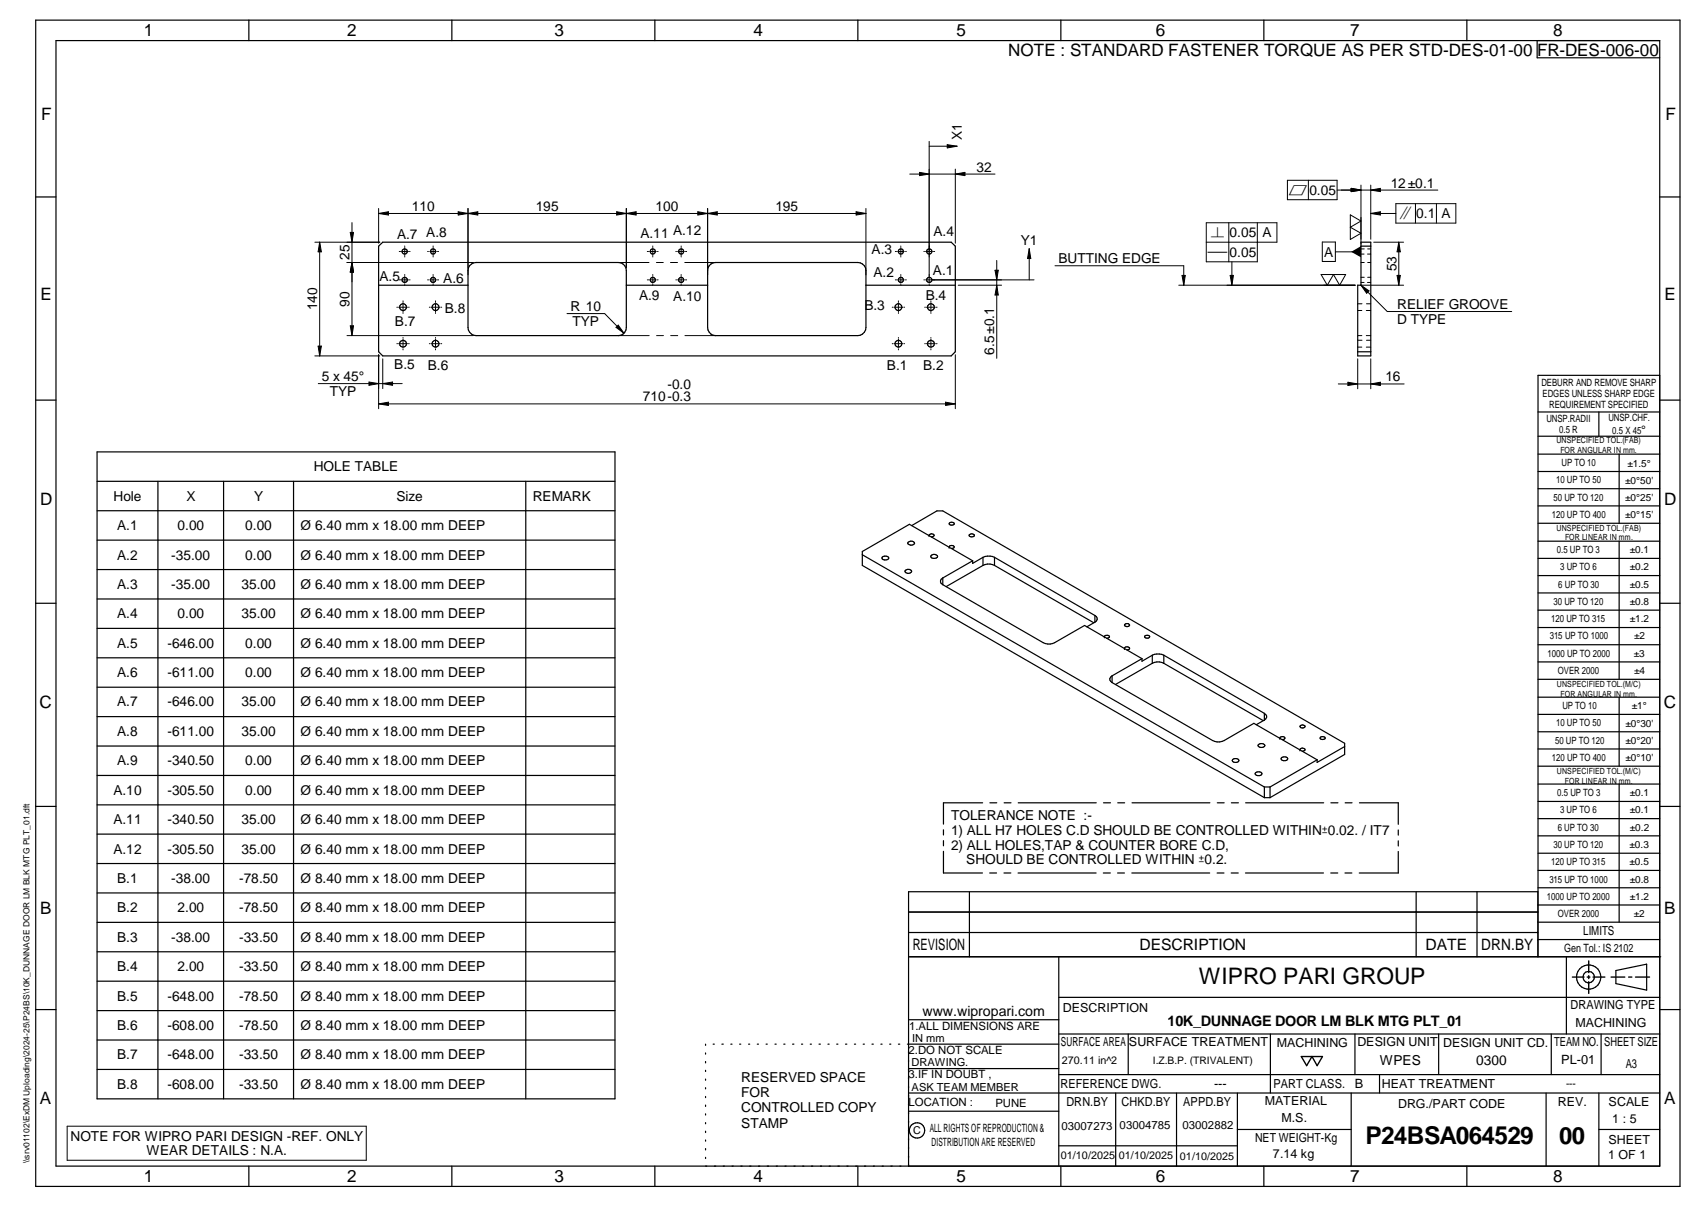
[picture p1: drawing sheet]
<svg xmlns="http://www.w3.org/2000/svg" width="420mm" height="297mm" viewBox="0 0 420 297" stroke-linecap="round" stroke-linejoin="round" font-family="sans-serif">
<g fill="none" stroke="#000" stroke-width=".3">
<path d="M8.8 5h405v287h-405zM13.8 10h395v277h-395zM61.3 5v5M111.3 5v5M161.3 5v5M211.3 5v5M261.3 5v5M311.3 5v5M361.3 5v5M378.6 10v4.2h30.2M8.8 48.5h5M335.2 59.6h2.4v28h-3.2v-17.4h.8z"/>
<path d="M408.8 48.5h5M93.2 70.2h22.1M93.2 60.6l1.1-1h140l1 1v26l-1 1h-140l-1.1-1zM115.6 65.4l1.1-.7 .6-.1h35a1.97 1.97 0 0 1 2 2v14a2.03 2.03 0 0 1-2 2h-35a2.03 2.03 0 0 1-2-2v-14zM154.3 70.2h20M175.1 65l1.2-.4h35a2.03 2.03 0 0 1 2 2v14a2.03 2.03 0 0 1-2 2h-35a1.97 1.97 0 0 1-2-2v-14l.1-.6zM213.3 70.2h22M335.2 60.6h2.4M8.8 98.5h5M334.4 86.6h3.2M408.8 92.4h-30v143.1M408.8 98.5h5"/>
<path d="M23.9 118.4h127.6M23.9 111.2h127.6v159.2h-127.6zM38.9 118.4v152M55.1 118.4v152M72.3 118.4v152M129.5 118.4v152M378.8 101.4h30M378.8 107.4h30M378.8 111.8h30M378.8 116h30M393.8 101.4v6M398.8 111.8v17"/>
<path d="M23.9 125.7h127.6M23.9 132.9h127.6M212.4 136.5l99 57.2M217.3 137.1l.5-.2a.68 .68 0 0 1 1 .6l-.6 .3a.78 .78 0 0 1-1-.5zM223.6 133.5a.98 .98 0 0 1 1.6 .2 .98 .98 0 0 1-1.6 0zM224.6 129.3l6.1-3.6h1.5l99 57.2v2.8l-18.4 10.6M228.8 131.7a.7 .7 0 0 1 .6-.3 .7 .7 0 0 1 .7 .4l-.7 .3M228.8 131.8h.1M229.3 136.7a1 1 0 0 1 1.6 .2 .99 .99 0 0 1-1.7 0zM233.8 134.7h.1M233.8 134.6a.72 .72 0 0 1 1.2 0l-.4 .4h-.3M233.8 128.7l.2-.1a.73 .73 0 0 1 1 .3 .76 .76 0 0 1-1.2 0z"/>
<path d="M238.7 131.6a.8 .8 0 0 1 1.3 .1 .76 .76 0 0 1-1.3 0zM239.6 138l-15.6-9-11.6 6.7v3.4l99 57.2M239.6 138l-7.4 4.2M242.1 137.2l-2.5 1.4v-.6M242.1 139.1l-9.1 5.3M242.1 137.2v1.9M242.1 139.1a3 3 0 0 1 2.8 0M244.9 137.2v1.9M244.9 139.1l24.5 14.1M244.9 137.2a3.4 3.4 0 0 0-2.8 0M244.9 137.2l24.8 14.3M378.8 120.3h30"/>
<path d="M378.8 124.5h30M378.8 128.8h30M378.8 133.2h30M378.8 137.4h30M398.8 133.2v34M8.8 148.5h5M23.9 140.2h127.6M23.9 147.4h127.6M23.9 154.6h127.6M223 140.4a1.01 1.01 0 0 1 1.5 .2 .91 .91 0 0 1-.8 .5 .91 .91 0 0 1-.8-.5zM232.2 142.2a.88 .88 0 0 0-.6 .9 .88 .88 0 0 0 .6 .8M232.2 142.2v1.7"/>
<path d="M232.2 143.9l24.7 14.3a3 3 0 0 0 2.8 0l7.4-4.3 14.2 8.2M269.7 151.5v1.6M269.7 151.5a.88 .88 0 0 1 .5 .8 .88 .88 0 0 1-.5 .8M269.7 153.1l-2 1.2M272 156.7h.1M272 156.7a.74 .74 0 0 1 1.3 0l-.7 .4M276.9 159.6h.1M276.9 159.6a.7 .7 0 0 1 .7-.4 .7 .7 0 0 1 .6 .4l-.7 .3M277 153.7a.76 .76 0 0 1 1.2 .1 .62 .62 0 0 1-.7 .4 .62 .62 0 0 1-.5-.5zM282 156.5l.2-.1a.69 .69 0 0 1 1 .3 .72 .72 0 0 1-1.3 0zM378.8 141.6h30M378.8 145.9h30"/>
<path d="M378.8 150.2h30M378.8 154.4h30M378.8 158.7h30M408.8 148.5h5M23.9 161.9h127.6M23.9 169.1h127.6M23.9 176.4h127.6M273.9 168l24.8 14.2a3 3 0 0 0 2.8 0l7.3-4.2 15.6 9M273.9 166.3a.88 .88 0 0 0-.6 .9 .88 .88 0 0 0 .6 .8M273.9 166.3v1.7M281.3 162.1l-7.4 4.2M283.8 163.2a3 3 0 0 1 2.8 0"/>
<path d="M283.8 161.2l-2.5 1.5v-.6M283.8 163.2l-9.1 5.2M283.8 161.2v2M286.6 163.2l24.5 14.1M286.6 161.2l24.8 14.4M286.6 161.2a3.4 3.4 0 0 0-2.8 0M286.6 161.2v2M311.4 175.6v1.6M311.4 175.6a.88 .88 0 0 1 .6 .8 .88 .88 0 0 1-.6 .8M311.4 177.2l-2 1.2M320.2 178.6a.76 .76 0 0 1 1.2 .2 .62 .62 0 0 1-.6 .4 .62 .62 0 0 1-.6-.6zM378.8 162.9h30"/>
<path d="M378.8 167.2h30M378.8 171.6h30M378.8 175.8h30M398.8 171.6v17M8.8 198.5h5M23.9 190.8h127.6M23.9 183.6h127.6M23.9 198.1h127.6M242 197.6h-9.6v5.2M243.8 197.6h1.7M247.3 197.6h1.7M250.8 197.6h19.2"/>
<path d="M271.8 197.6h1.7M275.3 197.6h1.7M278.8 197.6h19.2M299.8 197.6h1.7M303.3 197.6h1.7M303.8 186.8l-.3 .4a.95 .95 0 0 0 1.6 0 .89 .89 0 0 0-1.3-.4M306.8 197.6h19.2M309.2 190.2l.6-.3a.78 .78 0 0 1 1 .5 .98 .98 0 0 1-1.7 0zM309.9 183.3l.6-.3a.68 .68 0 0 1 .9 .7l-.6 .2a.67 .67 0 0 1-.9-.6zM311.4 196.3h1.4M311.4 193.7h1.4M311.4 193.7v2.6"/>
<path d="M312.8 193.7v2.6M315.2 181.7h.1M315.2 181.7a.72 .72 0 0 1 1.3 0l-.4 .3h-.3M315.6 186.5l.5-.2a.78 .78 0 0 1 1.1 .4 .94 .94 0 0 1-1.7 0zM320.2 184.5h.1M320.2 184.5a.7 .7 0 0 1 .6-.4 .7 .7 0 0 1 .6 .4l-.7 .4M324.4 187l-11.6 6.7M325.2 181.4l.2-.1a.73 .73 0 0 1 1 .4 .76 .76 0 0 1-1.3 0zM327.8 197.6h1.7M331.2 183.7l-6.8 3.9v-.6M331.3 197.6h1.7M334.8 197.6h9.6v5.3"/>
<path d="M378.8 180.1h30M378.8 184.3h30M378.8 188.6h30M378.8 193h30M378.8 197.2h30M398.8 193v33.9M408.8 198.5h5M23.9 205.3h127.6M23.9 212.5h127.6M23.9 219.8h127.6M232.4 204.2v1.3M232.4 206.9v1.3"/>
<path d="M232.4 209.5v5.3h9.6M238.7 219.5v16M243.7 214.8h1.7M247.3 214.8h1.7M250.7 214.8h19.2M271.7 214.8h1.8M275.2 214.8h1.7M278.8 214.8h19.1M299.8 214.8h1.6M303.2 214.8h1.8M306.7 214.8h19.3M327.7 214.8h1.8"/>
<path d="M331.2 214.8h1.7M344.4 209.5v5.3h-9.6M344.4 204.3v1.2M344.4 206.9v1.3M348.8 219.5v16M363.8 219.5v16M378.8 201.5h30M378.8 205.7h30M378.8 210h30M378.8 214.2h30M378.8 218.5h30M23.9 227h127.6"/>
<path d="M23.9 234.2h127.6M223.8 235.5h185.2M223.8 229.5h154.9M223.8 224.5h154.9M260.8 235.5v51.5M378.7 235.5v-16h-154.9v67.5M378.8 222.7h30M378.8 226.9h30M378.8 231.2h30M385.8 235.5v19M398 238.8l7.5-1.5v6.4l-7.5-1.6zM8.8 248.5h5"/>
<path d="M23.9 241.5h127.6M23.9 248.7h127.6M23.9 255.9h127.6M173.8 257v.3M173.8 259.1v.3M175.6 257h.3M177.8 257h.3M180 257h.3M182.1 257h.3M184.4 257h.2M186.5 257h.3M188.7 257h.3"/>
<path d="M190.9 257h.3M193 257h.3M195.2 257h.3M197.4 257h.3M199.5 257h.3M201.7 257h.3M203.9 257h.3M206.1 257h.3M208.2 257h.4M210.4 257h.3M212.6 257h.3M214.7 257h.4"/>
<path d="M216.9 257h.3M219.1 257h.3M221.3 257h.3M223.8 251h37M260.8 257h-37.3M260.8 245.4h148M260.8 254.5h148M277.9 254.5v10M312.9 254.5v14.5M333.7 254.5v10M354.3 254.5v10M382 254.5v10"/>
<path d="M394.3 254.5v10M408.8 248.5h5M23.9 263.2h127.6M173.8 261.2v.4M173.8 263.4v.3M173.8 265.6v.3M173.8 267.7v.3M173.8 269.8v.3M173.8 271.9v.4M173.8 274.1v.3M173.8 276.3v.3M173.8 278.4v.3"/>
<path d="M223.8 269h185M223.8 263h37M223.8 273.5h37M260.8 264.5h148M274.8 269v18M289.8 269v18M304.7 269v18M304.7 278h28.1M332.8 269v18M339.8 264.5v4.5M380.8 269v18M393.8 269v18"/>
<path d="M393.8 278h15M61.3 287v5M111.3 287v5M161.3 287v5M173.8 280.5v.3M173.8 282.7v.3M173.8 284.8v.3M211.3 287v5M260.8 282h43.9M261.3 287v5M311.3 287v5M361.3 287v5"/>
<circle cx="99.3" cy="75.6" r=".84"/>
<circle cx="99.7" cy="61.9" r=".64"/>
<circle cx="99.7" cy="68.9" r=".64"/>
<circle cx="106.7" cy="68.9" r=".64"/>
<circle cx="106.7" cy="61.9" r=".64"/>
<circle cx="107.3" cy="75.6" r=".84"/>
<circle cx="160.8" cy="68.9" r=".64"/>
<circle cx="160.8" cy="61.9" r=".64"/>
<circle cx="167.8" cy="68.9" r=".63"/>
<circle cx="167.8" cy="61.9" r=".63"/>
<circle cx="221.3" cy="75.6" r=".84"/>
<circle cx="221.9" cy="68.9" r=".63"/>
<circle cx="221.9" cy="61.9" r=".63"/>
<circle cx="228.9" cy="68.9" r=".64"/>
<circle cx="228.9" cy="61.9" r=".64"/>
<circle cx="229.3" cy="75.6" r=".84"/>
<circle cx="99.3" cy="84.6" r=".83"/>
<circle cx="107.3" cy="84.6" r=".83"/>
<circle cx="221.3" cy="84.6" r=".83"/>
<circle cx="229.3" cy="84.6" r=".83"/>
<circle cx="391.3" cy="240.5" r="2.99"/>
<circle cx="391.3" cy="240.5" r="1.41"/>
<circle cx="225.9" cy="278.2" r="1.89"/>
</g>
<g fill="none" stroke="#000" stroke-width=".25">
<path d="M228.8 34.8v34.8M228.8 36h6.9M233.3 35.6l2.4 .4-2.4 .4zM77.5 59.6h16M78.7 59.6l.5 2.4h-.9zM78.7 59.6v28M86.3 57.2h.8l-.4 2.4zM86.7 54.8v27.8M93.2 51.3v8.6M93.2 52.5l2.5-.4v.8zM93.2 52.5h120.1M112.8 52.1l2.5 .4-2.5 .4z"/>
<path d="M115.3 51.3v16.3M115.3 52.5l2.4-.4v.8zM151.9 52.1l2.4 .4-2.4 .4zM154.3 51.3v14.6M154.3 52.5l2.4-.4v.8zM171.9 52.1l2.4 .4-2.4 .4zM174.3 51.3v16.3M174.3 52.5l2.3-.4v.8zM210.9 52.1l2.4 .4-2.4 .4zM213.3 51.3v16.3M224.1 42.8h21M226.5 42.4l2.3 .4-2.3 .4z"/>
<path d="M235.3 42.8l2.3-.4v.8zM235.3 41.6v18.3M302.6 54.8v9.6M309.7 54.8v9.6h-12.6v-9.6h17.4v4.8h-17.4M317.1 44.4h12.2v4.7h-12.2zM322.2 44.4v4.7M325.7 59.6h3.2v4.7h-3.2zM329.3 46.8h24.8M332.6 52.9l2.6 1.5-2.6 1.5 2.6 1.5-2.6 1.5zM332.8 46.4l2.4 .4-2.4 .4zM335.2 45.6v14.5M337.6 52.5l2.4-.4v.8z"/>
<path d="M337.6 45.6v13.3M337.6 46.8l2.4-.4v.8zM337.6 52.5h6.2M338.3 59.6h7.4M343.8 50.1h14.8v4.8h-14.8zM344.5 59.6l.4 2.4h-.8zM344.5 59.6v10.6M348.6 50.1v4.8M353.8 50.1v4.8M85.5 64.6h31M86.7 64.6l.4 2.4h-.8zM97.7 75.6h.2"/>
<path d="M98.2 75.6h.1M98.3 68.9h.2M98.3 61.9h.2M98.5 75.6h1.5M98.6 68.9h.1M98.6 61.9h.1M99 68.9h1.4M99 61.9h1.4M99.3 74v.3M99.3 74.5v.1M99.3 74.8v1.5M99.3 76.5v.2"/>
<path d="M99.3 76.9v.2M99.7 61.2v1.4M99.7 68.2v1.4M99.7 60.5v.2M99.7 60.8v.1M99.7 62.9h.1M99.7 63.1v.1M99.7 67.6v.1M99.7 67.9h.1M99.7 69.8v.1M99.7 70.1v.1M100.2 75.6h.2"/>
<path d="M100.6 75.6h.2M100.6 68.9h.1M100.6 61.9h.1M100.9 68.9h.1M100.9 61.9h.1M105.3 68.9h.1M105.3 61.9h.1M105.6 68.9h.1M105.6 61.9h.1M105.7 75.6h.2M105.9 68.9h1.5M105.9 61.9h1.5"/>
<path d="M106.2 75.6h.1M106.5 75.6h1.5M106.7 60.5v.2M106.7 60.8v.1M106.7 61.2v1.4M106.7 62.9h.1M106.7 63.1v.1M106.7 67.6v.1M106.7 67.9h.1M106.7 68.2v1.4M106.7 69.8v.1M106.7 70.1v.1"/>
<path d="M107.3 74v.3M107.3 74.5v.1M107.3 74.8v1.5M107.3 76.5v.2M107.3 76.9v.2M107.6 68.9h.1M107.6 61.9h.1M107.9 68.9h.1M107.9 61.9h.1M108.2 75.6h.2M108.6 75.6h.2M139.6 77.2h9.3l4.8 4.8"/>
<path d="M152.3 64.6h7.5M159.4 61.9h.1M159.4 68.9h.1M159.7 61.9h.1M159.7 68.9h.1M160.1 61.9h1.4M160.1 68.9h1.4M160.8 61.2v1.4M160.8 60.5v.2M160.8 60.8v.1M160.8 62.9h.1M160.8 63.1v.1"/>
<path d="M160.8 68.2v1.4M160.8 67.6v.1M160.8 67.9h.1M160.8 69.8v.1M160.8 70.1v.1M161.7 64.6h1.7M161.7 61.9h.1M161.7 68.9h.1M162 61.9h.1M162 68.9h.1M165.1 64.6h1.8M166.4 61.9h.2"/>
<path d="M166.4 68.9h.2M166.7 61.9h.1M166.7 68.9h.1M167 61.9h1.5M167 68.9h1.5M167.8 62.9h.1M167.8 63.1v.1M167.8 60.5v.2M167.8 60.8v.1M167.8 61.2v1.4M167.8 69.8v.1M167.8 70.1v.1"/>
<path d="M167.8 67.6v.1M167.8 67.9h.1M167.8 68.2v1.4M168.6 64.6h7.7M168.7 61.9h.1M168.7 68.9h.1M169 61.9h.1M169 68.9h.1M219.7 75.6h.2M220.2 75.6h.1M220.5 68.9h.1M220.5 61.9h.1"/>
<path d="M220.5 75.6h1.5M220.8 68.9h.1M220.8 61.9h.1M221.1 68.9h1.5M221.1 61.9h1.5M221.3 74v.3M221.3 74.5v.1M221.3 74.8v1.5M221.3 76.5v.2M221.3 76.9v.2M221.9 67.6v.1M221.9 67.9h.1"/>
<path d="M221.9 68.2v1.4M221.9 69.8v.1M221.9 70.1v.1M221.9 60.5v.2M221.9 60.8v.1M221.9 61.2v1.4M221.9 62.9h.1M221.9 63.1v.1M222.2 75.6h.2M222.6 75.6h.2M222.8 68.9h.1M222.8 61.9h.1"/>
<path d="M223.1 68.9h.1M223.1 61.9h.1M227.5 68.9h.2M227.5 61.9h.2M227.7 75.6h.2M227.8 68.9h.1M227.8 61.9h.1M228.1 68.9h26.6M228.1 61.9h1.5M228.2 75.6h.1M228.5 75.6h1.5M228.8 69.8v.1"/>
<path d="M228.8 70.1v.1M229.3 74v.3M229.3 74.5v.1M229.3 74.8v1.5M229.3 76.5v.2M229.3 76.9v.2M229.8 61.9h.1M230.1 61.9h.1M230.2 75.6h.2M230.6 75.6h.2M236 70.2h10.7M245.1 66.5h.8l-.4 2.4z"/>
<path d="M245.5 70.2l.4 2.4h-.8zM245.5 64.1v24.1M253.5 61.2v7.7M253.5 61.2l.4 2.4h-.8zM259.8 65.4h31.7v4.8M290.3 70.2h43.6M291.1 67.8h.8l-.4 2.4zM303 67.8h.8l-.4 2.4zM303.4 64.4v5.8M325.4 67.6h6l-1.5 2.6-1.5-2.6-1.5 2.6zM328.9 62h6.3M334.4 74.8h1"/>
<path d="M334.4 76.4h1M335.1 70.2h10.6M335.2 70.2l6.5 6.5h30.6M335.2 70.2l2 1.4-.6 .6zM335.2 64.6h.8M335.2 62.5h.7M335.2 69.5h.7M335.2 61.3h.8M335.2 68.2h.8M336.5 76.4h1.1M336.5 74.8h1.1M336.8 62.5h.8"/>
<path d="M336.8 69.5h.8M336.8 64.6h.8M336.8 61.3h.8M336.8 68.2h.8M344.1 67.8h.8l-.4 2.4zM77.5 87.6h16M78.3 85.2h.9l-.5 2.4zM78.4 94.4h20.6M85.5 82.6h31M86.3 80.2h.8l-.4 2.4zM90.9 94l2.3 .4-2.3 .4zM93.2 87.3v13.3"/>
<path d="M93.2 99.4l2.5-.4v.8zM93.2 99.4h142.1M94.3 94.4l2.4-.4v.8zM94.3 88.3v7.3M97.7 84.6h.2M98.2 84.6h.1M98.5 84.6h1.5M99.3 83.1v.1M99.3 83.5v.1M99.3 83.9v1.4M99.3 85.6v.1M99.3 85.9v.2"/>
<path d="M100.2 84.6h.2M100.6 84.6h.2M105.7 84.6h.2M106.2 84.6h.1M106.5 84.6h1.5M107.3 83.1v.1M107.3 83.5v.1M107.3 83.9v1.4M107.3 85.6v.1M107.3 85.9v.2M108.2 84.6h.2M108.6 84.6h.2"/>
<path d="M151.7 80.6l.6-.6 1.4 2zM152.3 82.6h7.6M161.7 82.6h1.7M165.2 82.6h1.7M168.7 82.6h7.6M219.7 84.6h.2M220.2 84.6h.1M220.5 84.6h1.5M221.3 83.1v.1M221.3 83.5v.1M221.3 83.9v1.4M221.3 85.6v.1"/>
<path d="M221.3 85.9v.2M222.2 84.6h.2M222.6 84.6h.2M227.7 84.6h.2M228.2 84.6h.1M228.5 84.6h1.5M229.3 83.1v.1M229.3 83.5v.1M229.3 83.9v1.4M229.3 85.6v.1M229.3 85.9v.2M230.2 84.6h.2"/>
<path d="M230.6 84.6h.2M232.9 99l2.4 .4-2.4 .4zM235.3 87.3v13.3M329.6 94.5h16.2M332 94.1l2.4 .4-2.4 .4zM334.4 82.6h1M334.4 88.3v7.4M334.4 83.7h1M334.4 85.4h1M336.5 82.6h1.1M336.5 85.4h1.1M336.5 83.7h1.1"/>
<path d="M337.6 94.5l2.4-.4v.8zM337.6 88.3v7.4M16.5 277.2h73.7v8.3h-73.7z"/>
</g>
<path d="M391.3 236.5v2.9M387.3 240.5h2.8M390.9 240.5h.7M391.3 240.1v.7M391.3 241.6v2.9M392.3 240.5h3M396.8 240.5h3.4M401.1 240.5h.8M402.8 240.5h3.5M320.5 260h5.2l-1.3 2.3-1.3-2.3-1.3 2.3z" fill="none" stroke="#000" stroke-width=".34"/>
<g fill="#000">
<path d="M233.3 35.6l2.4 .4-2.4 .4zM86.3 57.2h.8l-.4 2.4zM93.2 52.5l2.5-.4v.8zM112.8 52.1l2.5 .4-2.5 .4zM115.3 52.5l2.4-.4v.8zM151.9 52.1l2.4 .4-2.4 .4zM154.3 52.5l2.4-.4v.8zM171.9 52.1l2.4 .4-2.4 .4zM174.3 52.5l2.3-.4v.8zM210.9 52.1l2.4 .4-2.4 .4zM226.5 42.4l2.3 .4-2.3 .4zM235.3 42.8l2.3-.4v.8z"/>
<path d="M332.8 46.4l2.4 .4-2.4 .4zM337.6 46.8l2.4-.4v.8zM337.6 52.5l2.4-.4v.8zM78.7 59.6l.5 2.4h-.9zM86.7 64.6l.4 2.4h-.8zM245.5 70.2l.4 2.4h-.8zM245.1 66.5h.8l-.4 2.4zM253.5 61.2l.4 2.4h-.8zM291.1 67.8h.8l-.4 2.4zM303 67.8h.8l-.4 2.4zM332.8 62l2.4-1.4v2.7zM335.2 70.2l2 1.4-.6 .6z"/>
<path d="M344.5 59.6l.4 2.4h-.8zM344.1 67.8h.8l-.4 2.4zM78.3 85.2h.9l-.5 2.4zM86.3 80.2h.8l-.4 2.4zM90.9 94l2.3 .4-2.3 .4zM93.2 99.4l2.5-.4v.8zM94.3 94.4l2.4-.4v.8zM151.7 80.6l.6-.6 1.4 2zM232.9 99l2.4 .4-2.4 .4zM332 94.1l2.4 .4-2.4 .4zM337.6 94.5l2.4-.4v.8z"/>
</g>
<text font-size="6" x="336.3" y="281.6">P24BSA064529</text>
<text font-size="5.9" x="384" y="281.6">00</text>
<text font-size="5.6" x="295.3" y="242.2">WIPRO PARI GROUP</text>
<g font-size="4.2">
<text x="35.4" y="9">1</text>
<text x="85.5" y="8.9">2</text>
<text x="136.6" y="9">3</text>
<text x="185.6" y="9">4</text>
<text x="235.6" y="9">5</text>
<text x="284.6" y="8.8">6</text>
<text x="332.6" y="9">7</text>
<text x="382.6" y="9">8</text>
<text x="248.3" y="13.8">NOTE : STANDARD FASTENER TORQUE AS PER STD-DES-01-00 FR-DES-006-00</text>
<text x="10.1" y="29.6">F</text>
<text x="410.2" y="29.6">F</text>
<text x="9.9" y="73.9">E</text>
<text x="409.9" y="73.9">E</text>
<text x="9.9" y="124.2">D</text>
<text x="409.9" y="124.2">D</text>
<text x="9.7" y="174.3">C</text>
<text x="409.7" y="174.3">C</text>
<text x="9.9" y="225">B</text>
<text x="409.8" y="225">B</text>
<text x="9.8" y="271.7">A</text>
<text x="409.8" y="271.7">A</text>
<text x="35.4" y="291">1</text>
<text x="85.5" y="290.9">2</text>
<text x="136.6" y="291">3</text>
<text x="185.6" y="291">4</text>
<text x="235.6" y="291">5</text>
<text x="284.6" y="290.8">6</text>
<text x="332.6" y="291">7</text>
<text x="382.6" y="291">8</text>
</g>
<g font-size="3.9">
<text x="224.8" y="233.8">REVISION</text>
<text x="280.7" y="233.8">DESCRIPTION</text>
<text x="351.1" y="233.8">DATE</text>
<text x="364.8" y="233.8">DRN.BY</text>
</g>
<g font-size="3.7">
<text x="317.3" y="48">r</text>
<text x="344.7" y="53.7">i</text>
<text x="298.2" y="58.4">n</text>
<text x="297.3" y="63.2">t</text>
</g>
<text font-size="3.6" x="287.6" y="252.6">10K_DUNNAGE DOOR LM BLK MTG PLT_01</text>
<text font-size="3.5" x="227.2" y="250">www.wipropari.com</text>
<g font-size="3.4">
<text x="236.9" y="34.3" transform="rotate(-90 236.9 34.3)">X1</text>
<text x="240.5" y="42.2">32</text>
<text x="322.5" y="48">0.05</text>
<text x="342.5" y="46.1">12±0.1</text>
<text x="101.5" y="51.9">110</text>
<text x="131.9" y="51.9">195</text>
<text x="161.4" y="51.9">100</text>
<text x="191" y="51.9">195</text>
<text x="348.8" y="53.7">0.1 A</text>
<text x="97.8" y="58.8">A.7 A.8</text>
<text x="157.7" y="58.6">A.11 A.12</text>
<text x="229.9" y="58">A.4</text>
<text x="302.8" y="58.4">0.05 A</text>
<text x="86.1" y="64" transform="rotate(-90 86.1 64)">25</text>
<text x="214.7" y="62.4">A.3</text>
<text x="251.4" y="60.4">Y1</text>
<text x="260.7" y="64.8">BUTTING EDGE</text>
<text x="302.8" y="63.2">0.05</text>
<text x="326.1" y="63.2">A</text>
<text x="93.5" y="69.2">A.5</text>
<text x="109.2" y="69.6">A.6</text>
<text x="215.1" y="68.1">A.2</text>
<text x="229.8" y="67.7">A.1</text>
<text x="343.9" y="66.8" transform="rotate(-90 343.9 66.8)">53</text>
<text x="78.1" y="76.4" transform="rotate(-90 78.1 76.4)">140</text>
<text x="86.1" y="75.5" transform="rotate(-90 86.1 75.5)">90</text>
<text x="109.5" y="77.1">B.8</text>
<text x="140.5" y="76.6">R 10</text>
<text x="157.4" y="73.8">A.9</text>
<text x="165.8" y="74">A.10</text>
<text x="212.9" y="76.2">B.3</text>
<text x="228" y="73.8">B.4</text>
<text x="344.1" y="76.1">RELIEF GROOVE</text>
<text x="97.3" y="80.3">B.7</text>
<text x="141" y="80.2">TYP</text>
<text x="344.1" y="79.7">D TYPE</text>
<text x="244.9" y="87.3" transform="rotate(-90 244.9 87.3)">6.5±0.1</text>
<text x="79.2" y="93.8">5 x 45°</text>
<text x="97.1" y="90.9">B.5</text>
<text x="105.4" y="91">B.6</text>
<text x="164.4" y="95.7">-0.0</text>
<text x="218.4" y="91">B.1</text>
<text x="227.4" y="91.1">B.2</text>
<text x="341.2" y="93.9">16</text>
<text x="81.2" y="97.4">TYP</text>
<text x="158.3" y="98.8">710-0.3</text>
<text x="77.3" y="116">HOLE TABLE</text>
<text x="28" y="123.2">Hole</text>
<text x="45.9" y="123.2">X</text>
<text x="62.6" y="123.2">Y</text>
<text x="97.7" y="123.2">Size</text>
<text x="131.2" y="123.2">REMARK</text>
<text x="28.9" y="130.5">A.1</text>
<text x="43.7" y="130.5">0.00</text>
<text x="60.4" y="130.5">0.00</text>
<text x="74" y="130.5">Ø 6.40 mm x 18.00 mm DEEP</text>
<text x="28.9" y="137.7">A.2</text>
<text x="42.2" y="137.7">-35.00</text>
<text x="60.4" y="137.7">0.00</text>
<text x="74" y="137.7">Ø 6.40 mm x 18.00 mm DEEP</text>
<text x="28.9" y="144.9">A.3</text>
<text x="42.2" y="144.9">-35.00</text>
<text x="59.5" y="144.9">35.00</text>
<text x="74" y="144.9">Ø 6.40 mm x 18.00 mm DEEP</text>
<text x="28.9" y="152.2">A.4</text>
<text x="43.7" y="152.2">0.00</text>
<text x="59.5" y="152.2">35.00</text>
<text x="74" y="152.2">Ø 6.40 mm x 18.00 mm DEEP</text>
<text x="28.9" y="159.4">A.5</text>
<text x="41.3" y="159.4">-646.00</text>
<text x="60.4" y="159.4">0.00</text>
<text x="74" y="159.4">Ø 6.40 mm x 18.00 mm DEEP</text>
<text x="28.9" y="166.6">A.6</text>
<text x="41.3" y="166.6">-611.00</text>
<text x="60.4" y="166.6">0.00</text>
<text x="74" y="166.6">Ø 6.40 mm x 18.00 mm DEEP</text>
<text x="28.9" y="173.9">A.7</text>
<text x="41.3" y="173.9">-646.00</text>
<text x="59.5" y="173.9">35.00</text>
<text x="74" y="173.9">Ø 6.40 mm x 18.00 mm DEEP</text>
<text x="28.9" y="181.1">A.8</text>
<text x="41.3" y="181.1">-611.00</text>
<text x="59.5" y="181.1">35.00</text>
<text x="74" y="181.1">Ø 6.40 mm x 18.00 mm DEEP</text>
<text x="28.9" y="188.3">A.9</text>
<text x="41.3" y="188.3">-340.50</text>
<text x="60.4" y="188.3">0.00</text>
<text x="74" y="188.3">Ø 6.40 mm x 18.00 mm DEEP</text>
<text x="27.9" y="195.6">A.10</text>
<text x="41.3" y="195.6">-305.50</text>
<text x="60.4" y="195.6">0.00</text>
<text x="74" y="195.6">Ø 6.40 mm x 18.00 mm DEEP</text>
<text x="27.9" y="202.8">A.11</text>
<text x="41.3" y="202.8">-340.50</text>
<text x="59.5" y="202.8">35.00</text>
<text x="74" y="202.8">Ø 6.40 mm x 18.00 mm DEEP</text>
<text x="234.2" y="201.9">TOLERANCE NOTE :-</text>
<text x="234.2" y="205.5">1) ALL H7 HOLES C.D SHOULD BE CONTROLLED WITHINu0.02. / IT7</text>
<text x="234.2" y="209.1">2) ALL HOLES,TAP &amp; COUNTER BORE C.D,</text>
<text x="27.9" y="210.1">A.12</text>
<text x="41.3" y="210.1">-305.50</text>
<text x="59.5" y="210.1">35.00</text>
<text x="74" y="210.1">Ø 6.40 mm x 18.00 mm DEEP</text>
<text x="238" y="212.7">SHOULD BE CONTROLLED WITHIN u0.2.</text>
<text x="28.9" y="217.3">B.1</text>
<text x="42.2" y="217.3">-38.00</text>
<text x="58.9" y="217.3">-78.50</text>
<text x="74" y="217.3">Ø 8.40 mm x 18.00 mm DEEP</text>
<text x="28.9" y="224.5">B.2</text>
<text x="43.7" y="224.5">2.00</text>
<text x="58.9" y="224.5">-78.50</text>
<text x="74" y="224.5">Ø 8.40 mm x 18.00 mm DEEP</text>
<text x="28.9" y="231.8">B.3</text>
<text x="42.2" y="231.8">-38.00</text>
<text x="58.9" y="231.8">-33.50</text>
<text x="74" y="231.8">Ø 8.40 mm x 18.00 mm DEEP</text>
<text x="28.9" y="239">B.4</text>
<text x="43.7" y="239">2.00</text>
<text x="58.9" y="239">-33.50</text>
<text x="74" y="239">Ø 8.40 mm x 18.00 mm DEEP</text>
<text x="28.9" y="246.3">B.5</text>
<text x="41.3" y="246.3">-648.00</text>
<text x="58.9" y="246.3">-78.50</text>
<text x="74" y="246.3">Ø 8.40 mm x 18.00 mm DEEP</text>
<text x="28.9" y="253.5">B.6</text>
<text x="41.3" y="253.5">-608.00</text>
<text x="58.9" y="253.5">-78.50</text>
<text x="74" y="253.5">Ø 8.40 mm x 18.00 mm DEEP</text>
<text x="28.9" y="260.7">B.7</text>
<text x="41.3" y="260.7">-648.00</text>
<text x="58.9" y="260.7">-33.50</text>
<text x="74" y="260.7">Ø 8.40 mm x 18.00 mm DEEP</text>
<text x="339.8" y="262.2">WPES</text>
<text x="363.6" y="262">0300</text>
<text x="28.9" y="268">B.8</text>
<text x="41.3" y="268">-608.00</text>
<text x="58.9" y="268">-33.50</text>
<text x="74" y="268">Ø 8.40 mm x 18.00 mm DEEP</text>
<text x="182.6" y="266.2">RESERVED SPACE</text>
<text x="182.6" y="270">FOR</text>
<text x="182.6" y="273.7">CONTROLLED COPY</text>
<text x="17.4" y="280.8">NOTE FOR WIPRO PARI DESIGN -REF. ONLY</text>
<text x="182.6" y="277.5">STAMP</text>
<text x="36.1" y="284.4">WEAR DETAILS : N.A.</text>
</g>
<g font-size="3.1">
<text x="389.9" y="230.2">LIMITS</text>
<text x="261.8" y="249">DESCRIPTION</text>
<text x="386.8" y="248.4">DRAWING TYPE</text>
<text x="261.3" y="257.5">SURFACE AREA</text>
<text x="278" y="257.5">SURFACE TREATMENT</text>
<text x="314.5" y="257.6">MACHINING</text>
<text x="334.3" y="257.5">DESIGN UNIT</text>
<text x="355.4" y="257.6">DESIGN UNIT CD.</text>
<text x="382.8" y="257.3">TEAM NO.</text>
<text x="388" y="252.8">MACHINING</text>
<text x="395.1" y="257.4">SHEET SIZE</text>
<text x="384.5" y="261.9">PL-01</text>
<text x="400.4" y="262.8">A3</text>
<text x="261.2" y="267.8">REFERENCE DWG.</text>
<text x="299" y="267.8">---</text>
<text x="313.6" y="267.7">PART CLASS.</text>
<text x="333.7" y="267.7">B</text>
<text x="340.3" y="267.7">HEAT TREATMENT</text>
<text x="262.6" y="272.2">DRN.BY</text>
<text x="276.2" y="272.1">CHKD.BY</text>
<text x="291.4" y="272.2">APPD.BY</text>
<text x="311.5" y="272">MATERIAL</text>
<text x="344.3" y="272.6">DRG./PART CODE</text>
<text x="383.7" y="272.2">REV.</text>
<text x="396.2" y="272.3">SCALE</text>
<text x="309.1" y="280.9">NET WEIGHT-Kg</text>
<text x="315.6" y="276.1">M.S.</text>
<text x="396.1" y="281.4">SHEET</text>
<text x="397.1" y="276.4">1 : 5</text>
<text x="313.5" y="285.1">7.14 kg</text>
<text x="396.1" y="285.3">1 OF 1</text>
</g>
<text font-size="3" x="404.2" y="106.8">°</text>
<g font-size="2.8">
<text x="385.2" y="234.4">Gen Tol.: IS 2102</text>
<text x="223.9" y="253.4">1.ALL DIMENSIONS ARE</text>
<text x="223.8" y="259.3">2.DO NOT SCALE</text>
<text x="223.8" y="265.4">3.IF IN DOUBT ,</text>
<text x="223.8" y="272.2">LOCATION :</text>
<text x="245.1" y="272.4">PUNE</text>
<text x="229" y="278.7">ALL RIGHTS OF REPRODUCTION &amp;</text>
<text x="261.4" y="278">03007273</text>
<text x="275.7" y="277.7">03004785</text>
<text x="291.2" y="277.9">03002882</text>
<text x="229.4" y="282.1">DISTRIBUTION ARE RESERVED</text>
</g>
<g font-size="2.7">
<text x="224.7" y="256.4">IN mm</text>
<text x="224.5" y="262.4">DRAWING.</text>
<text x="261.5" y="261.9">270.11 in^2</text>
<text x="224.5" y="268.4">ASK TEAM MEMBER</text>
<text x="224.9" y="279.2">C</text>
<text x="261.3" y="285.2">01/10/2025</text>
<text x="275.6" y="285.2">01/10/2025</text>
<text x="290.6" y="285.4">01/10/2025</text>
</g>
<g font-size="2.5">
<text x="379.6" y="95">DEBURR AND REMOVE SHARP</text>
<text x="379.9" y="97.7">EDGES UNLESS SHARP EDGE</text>
<text x="381.5" y="100.5">REQUIREMENT SPECIFIED</text>
<text x="380.9" y="103.8">UNSP.RADII</text>
<text x="384" y="106.6">0.5 R</text>
<text x="396.1" y="103.6">UNSP.CHF.</text>
<text x="397.1" y="106.8">0.5 X 45</text>
<text x="383.2" y="119">10 UP TO 50</text>
<text x="384.6" y="114.7">UP TO 10</text>
<text x="400.3" y="119">±0°50'</text>
<text x="400.8" y="114.8">±1.5°</text>
<text x="382.6" y="123.2">50 UP TO 120</text>
<text x="400.3" y="123.2">±0°25'</text>
<text x="382.2" y="127.4">120 UP TO 400</text>
<text x="400.3" y="127.4">±0°15'</text>
<text x="383.4" y="136.1">0.5 UP TO 3</text>
<text x="401.4" y="136.1">±0.1</text>
<text x="384.2" y="140.4">3 UP TO 6</text>
<text x="401.4" y="140.3">±0.2</text>
<text x="382.6" y="148.8">30 UP TO 120</text>
<text x="383.8" y="144.6">6 UP TO 30</text>
<text x="401.4" y="148.9">±0.8</text>
<text x="401.4" y="144.7">±0.5</text>
<text x="382" y="153.1">120 UP TO 315</text>
<text x="401.4" y="153.1">±1.2</text>
<text x="381.2" y="161.6">1000 UP TO 2000</text>
<text x="381.7" y="157.4">315 UP TO 1000</text>
<text x="402.4" y="161.6">±3</text>
<text x="402.5" y="157.4">±2</text>
<text x="383.7" y="165.9">OVER 2000</text>
<text x="402.5" y="165.9">±4</text>
<text x="383.2" y="178.8">10 UP TO 50</text>
<text x="384.8" y="174.5">UP TO 10</text>
<text x="400.3" y="178.8">±0°30'</text>
<text x="401.9" y="174.6">±1°</text>
<text x="383" y="183">50 UP TO 120</text>
<text x="400.3" y="183.1">±0°20'</text>
<text x="382.2" y="187.3">120 UP TO 400</text>
<text x="400.3" y="187.3">±0°10'</text>
<text x="383.5" y="195.9">0.5 UP TO 3</text>
<text x="401.4" y="196">±0.1</text>
<text x="384.2" y="200.1">3 UP TO 6</text>
<text x="401.4" y="200.2">±0.1</text>
<text x="382.6" y="208.7">30 UP TO 120</text>
<text x="383.7" y="204.4">6 UP TO 30</text>
<text x="401.4" y="208.7">±0.3</text>
<text x="401.4" y="204.4">±0.2</text>
<text x="382" y="213">120 UP TO 315</text>
<text x="401.4" y="212.9">±0.5</text>
<text x="381" y="221.4">1000 UP TO 2000</text>
<text x="381.6" y="217.2">315 UP TO 1000</text>
<text x="401.4" y="221.4">±1.2</text>
<text x="401.4" y="217.2">±0.8</text>
<text x="383.7" y="225.7">OVER 2000</text>
<text x="402.4" y="225.7">±2</text>
<text x="283.9" y="261.9">I.Z.B.P. (TRIVALENT)</text>
<text x="385.7" y="267.5">---</text>
</g>
<g font-size="2.1">
<text x="383.3" y="109.1">UNSPECIFIED TOL.(FAB)</text>
<text x="384.3" y="111.4">FOR ANGULAR IN mm.</text>
<text x="383.4" y="130.6">UNSPECIFIED TOL.(FAB)</text>
<text x="385.4" y="133">FOR LINEAR IN mm.</text>
<text x="383.4" y="169">UNSPECIFIED TOL.(M/C)</text>
<text x="384.3" y="171.4">FOR ANGULAR IN mm.</text>
<text x="383.4" y="190.5">UNSPECIFIED TOL.(M/C)</text>
<text x="385.4" y="192.8">FOR LINEAR IN mm.</text>
<text x="7.2" y="286.3" transform="rotate(-90 7.2 286.3)">\\srv01102\ExDM Uploading\2024-25\P24BS\10K_DUNNAGE DOOR LM BLK MTG PLT_01.dft</text>
</g>
</svg>
